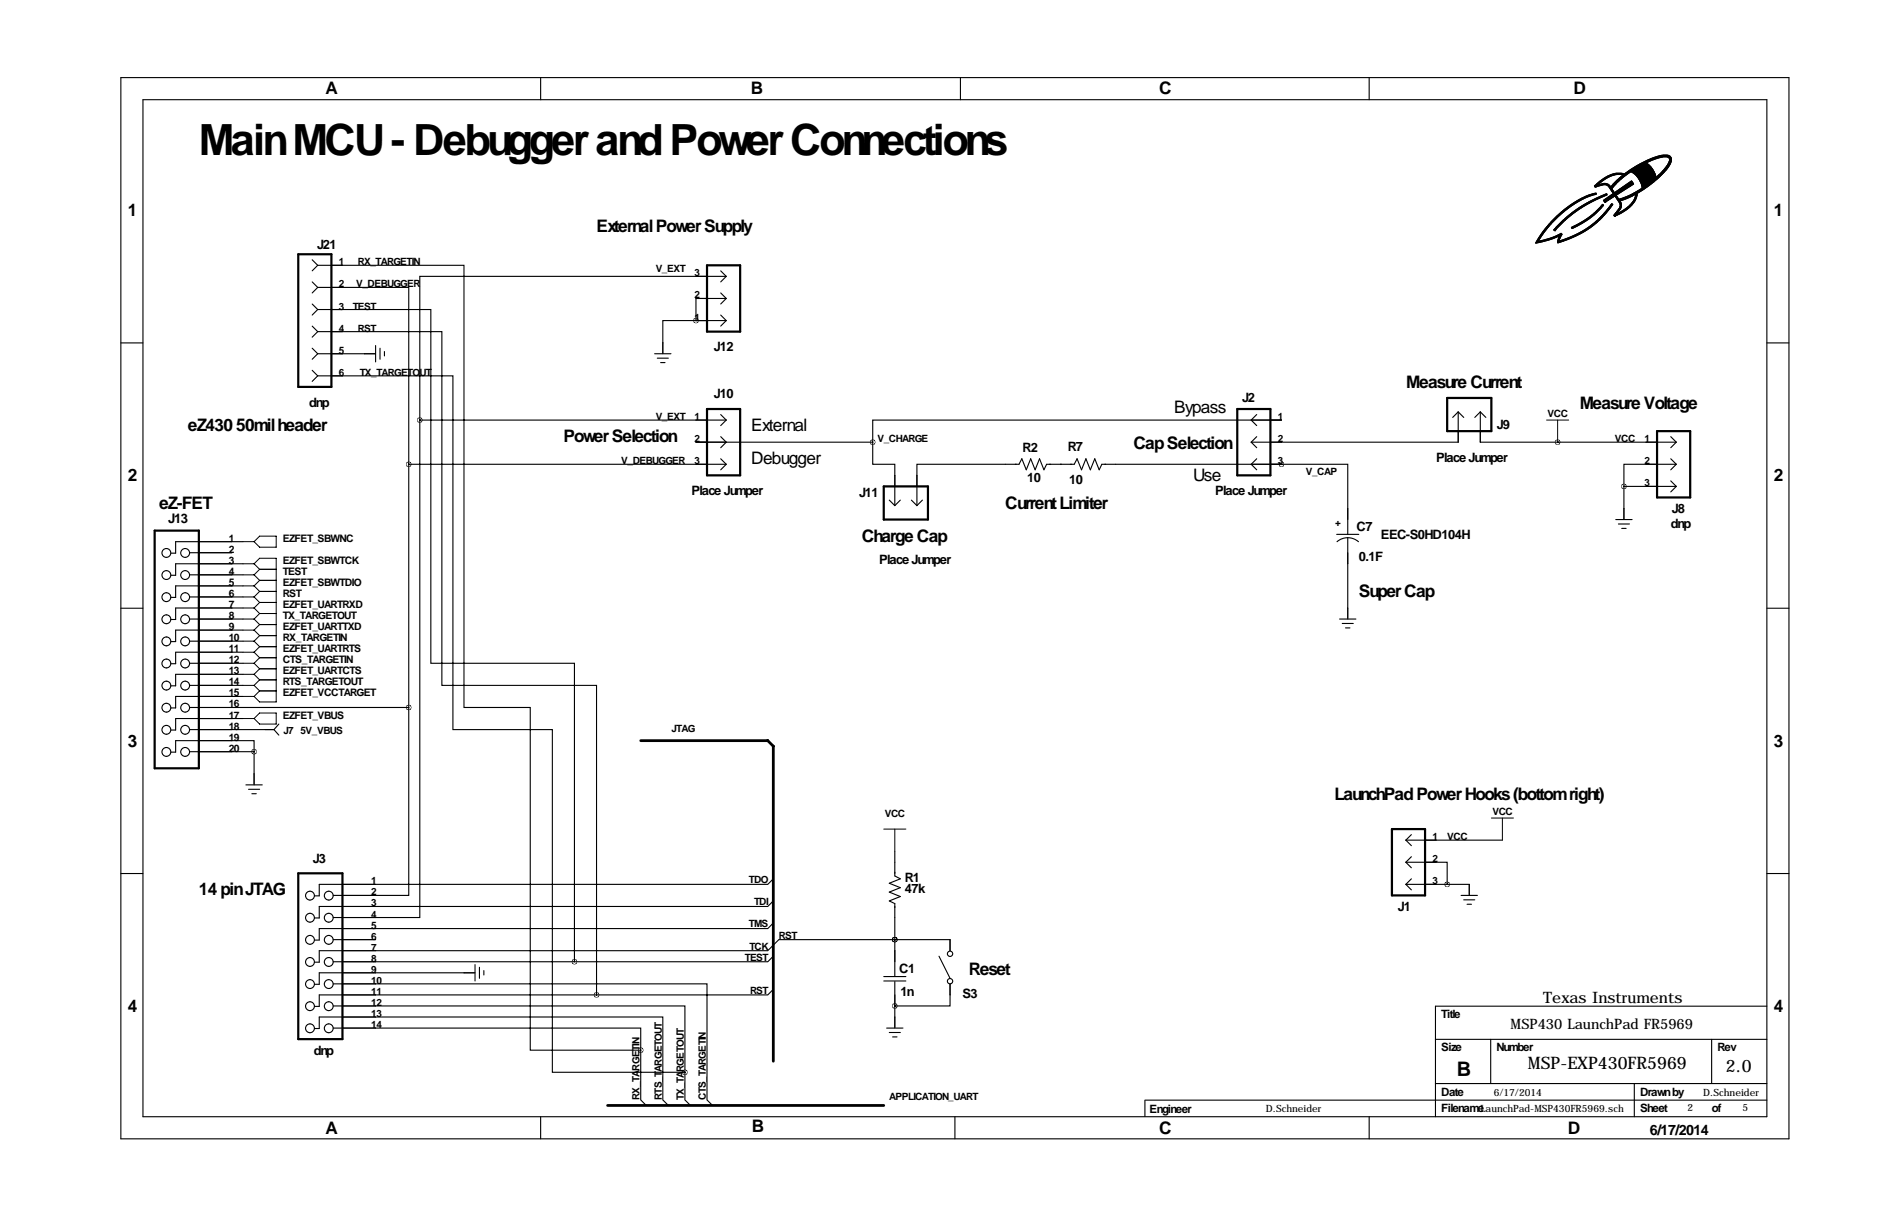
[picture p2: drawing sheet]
<svg xmlns="http://www.w3.org/2000/svg" width="432mm" height="279mm" viewBox="0 0 432 279" stroke-linecap="round" stroke-linejoin="round" font-family="sans-serif">
<g fill="none" stroke="#000" stroke-width=".25">
<path d="M27.8 17.8h383.5v243.9h-383.5zM124.3 17.8v5.1M220.8 17.8v5.1M314.8 17.8v5.1M32.9 22.9h373.3v233.7h-373.3zM71.8 59.7l1.3 1.3M27.8 78.8h5.1M71.8 74.9l1.3 1.3M71.8 64.8l1.3 1.2M71.8 69.8l1.3 1.3M73.1 66h20.9v40.7M73.1 71.1h26v81.3h33v68.6"/>
<path d="M73.1 76.2h28.5v81.3h35.6v71.1M73.1 61h33.6v101.6h15.2v78.7h25.4M73.1 76.2l-1.3 1.3M73.1 66l-1.3 1.3M73.1 61l-1.3 1.2M73.1 71.1l-1.3 1.3M86.4 79.4v3.8M160 73.7h.1M160 73.7h-7.6v7.4M160 73.7h7M165.7 62.2l1.3 1.3M165.7 72.4l1.3 1.3"/>
<path d="M165.7 67.3l1.3 1.3M167 63.5h-70.5v33M167 63.5l-1.3 1.3M167 73.7l-1.3 1.2M167 68.6h-7v5.1M167 68.6l-1.3 1.2M406.2 78.8h5.1M71.8 80l1.3 1.3M71.8 85.1l1.3 1.3M73.1 86.4h31v81.2h22.9v78.8h30.5M73.1 81.3l-1.3 1.2M73.1 81.3h13.1"/>
<path d="M73.1 86.4l-1.3 1.2M87.4 80v2.5M88.4 80.8v1M96.5 96.5v114.3h-19.9M96.5 96.5h70.5M150.5 81.3h3.8M151.1 82.3h2.6M151.9 83.3h1M165.7 95.2l1.3 1.3M167 96.5l-1.3 1.3M287.7 96.5h6.9h-93.9v5.1M287.7 96.5l1.3 1.3"/>
<path d="M289 95.2l-1.3 1.3M335.3 94.6v7h-47.6M335.3 94.6l1.2 1.3M335.3 94.6l-1.3 1.3M340.4 94.6v7h45M340.4 94.6l1.2 1.3M340.4 94.6l-1.3 1.3M94 106.7h73M94 106.7v55.9M160 101.6h40.7M165.7 105.4l1.3 1.3M165.7 100.3l1.3 1.3-1.3 1.3"/>
<path d="M167 106.7l-1.3 1.2M200.7 101.6v5.1h5v9.5M204.5 114.9l1.2 1.3M207 114.9l-1.3 1.3M209.5 114.9l1.3 1.3M212.1 114.9l-1.3 1.3M243.8 106.7h.1M287.7 101.6l1.3 1.3M289 105.4l-1.3 1.3 1.3 1.2M289 100.3l-1.3 1.3M294.6 106.7h.1M294.6 106.7h15.3v16.1"/>
<path d="M294.6 106.7h-41.3l-.6 1.2-1-2.5-1 2.5-1-2.5-1 2.5-1.1-2.5-.6 1.3h-6.4l-.6 1.2-1-2.5-1 2.5-1-2.5-1 2.5-1.1-2.5-.6 1.3h-23.5v9.5M358.1 101.6h.1M371.5 119.4h3.8M373.4 111.8h12M373.4 111.8v7.4M384.1 110.5l1.3 1.3M384.1 100.3l1.3 1.3M384.1 105.4l1.3 1.3M385.4 106.7h-12v5.1M385.4 111.8l-1.3 1.2M385.4 101.6l-1.3 1.3M385.4 106.7l-1.3 1.2"/>
<path d="M27.8 139.8h5.1M43.6 137.2h12.3M43.6 132.1h12.3M43.6 127h9.7M55.9 139.7h-15.5v2.6h-1.1M55.9 124.5h-15.5v2.6h-1.1M55.9 129.5h-15.5v2.7h-1.1M55.9 134.6h-15.5v2.7h-1.1M307.3 122.8h5.1M307.4 124.5a3.8 3.8 0 0 1 5 0M309.9 123.5v18.6M372.1 120.4h2.5"/>
<path d="M372.9 121.4h1M406.2 139.8h5.1M43.6 152.4h12.3M43.6 147.3h12.3M43.6 142.2h12.3M43.6 157.5h12.3M55.9 144.8h-15.5v2.6h-1.1M55.9 149.9h-15.5v2.6h-1.1M55.9 154.9h-15.5v2.7h-1.1M308 142.2h3.8M308.6 143.3h2.5M309.4 144.3h1"/>
<path d="M43.6 172.7h14.8M43.6 167.6h19.4M43.6 162.6h50.4M55.9 160h-15.5v2.7h-1.1M55.9 165.1h-15.5v2.6h-1.1M58.4 172.7v-2.5h-18v2.6h-1.1M58.4 172.7v7.5M63 167.6l1.1 1.3M64.1 166.4l-1.1 1.2M94 162.6v43.1h-17.4M56.5 180.3h3.8M57.1 181.4h2.6"/>
<path d="M57.9 182.4h1M205.7 195.6v5.7l1.3 .6-2.5 1 2.5 1.1-2.5 1 2.5 1-2.5 1 1.2 .6v16.8M323.2 198.1h9.5v5.1M323.2 193h22.2M323.2 193l1.3 1.3M323.2 198.1l1.3 1.3M324.5 191.8l-1.3 1.2M324.5 196.8l-1.3 1.3M27.8 200.7h5.1M76.6 215.9h9.8M177.8 201.9l-1.3 1.3h-103.1v2.6h-1.1M177.8 207l-1.3 1.3h-103.1v2.6h-1.1"/>
<path d="M177.8 212.1l-1.3 1.3h-103.1v2.6h-1.1M177.8 219.7l-1.3 1.3h-44.4M205.7 215.9h.1M205.7 215.9h-26.6l-2.6 2.5h-103.1v2.7h-1.1M205.7 215.9h12.7v2.5M215.9 219.7l2.5 5.1M323.2 203.2h14.6v2.4M323.2 203.2l1.3 1.3M324.5 201.9l-1.3 1.3M335.9 205.7h3.8M336.5 206.8h2.6M337.3 207.8h1"/>
<path d="M406.2 200.7h5.1M72.3 236.3h1.1v-2.6h79v19l1.3 1.3M76.6 236.2h70.7v5.1M76.6 231.1h80.9v15.3M76.6 226.1h86v26.6l1.2 1.3M76.6 221h55.5M109.1 223.5h-35.7v2.7h-1.1M109.2 221.6v3.8M110.2 222.2v2.6M111.3 223v1M137.2 228.6h-63.8v2.6h-1.1M177.8 227.3l-1.3 1.3h-39.3"/>
<path d="M203.2 224.4h5.1M203.2 225.4h5.1M203.9 236.2h3.7M204.5 237.2h2.5M205.2 238.3h1M205.7 231.1h.1M205.7 225.6v10.5M218.4 226.1v5h-12.7M330 238.8h76.2M342.7 238.8v10.2M393.5 238.8v10.2M406.2 231.2h-76.2v25.4"/>
<path d="M124.3 256.6v5.1M147.3 241.3v11.4l1.3 1.3M157.5 246.4v6.3l1.2 1.3M219.6 256.6v5.1M263.2 252.8h143M263.2 252.9v3.6M314.8 256.6v5.1M330 249h76.2M375.8 249v7.6"/>
<circle cx="38.3" cy="132.1" r="1.02"/>
<circle cx="38.3" cy="137.2" r="1.02"/>
<circle cx="38.3" cy="127.1" r="1.02"/>
<circle cx="42.6" cy="127.1" r="1.02"/>
<circle cx="42.6" cy="132.1" r="1.02"/>
<circle cx="42.6" cy="137.2" r="1.02"/>
<circle cx="38.3" cy="157.5" r="1.02"/>
<circle cx="38.3" cy="142.3" r="1.02"/>
<circle cx="38.3" cy="152.5" r="1.02"/>
<circle cx="38.3" cy="147.4" r="1.02"/>
<circle cx="42.6" cy="142.3" r="1.02"/>
<circle cx="42.6" cy="157.5" r="1.02"/>
<circle cx="42.6" cy="152.5" r="1.02"/>
<circle cx="42.6" cy="147.4" r="1.02"/>
<circle cx="38.3" cy="162.6" r="1.02"/>
<circle cx="38.3" cy="167.7" r="1.02"/>
<circle cx="38.3" cy="172.8" r="1.02"/>
<circle cx="42.6" cy="172.8" r="1.02"/>
<circle cx="42.6" cy="162.6" r="1.02"/>
<circle cx="42.6" cy="167.7" r="1.02"/>
<circle cx="71.3" cy="210.9" r="1.02"/>
<circle cx="71.3" cy="216" r="1.02"/>
<circle cx="71.3" cy="205.8" r="1.02"/>
<circle cx="75.6" cy="205.8" r="1.02"/>
<circle cx="75.6" cy="210.9" r="1.02"/>
<circle cx="75.6" cy="216" r="1.02"/>
<circle cx="218.4" cy="219.2" r=".61"/>
<circle cx="71.3" cy="226.1" r="1.02"/>
<circle cx="71.3" cy="236.3" r="1.02"/>
<circle cx="71.3" cy="221" r="1.02"/>
<circle cx="71.3" cy="231.2" r="1.02"/>
<circle cx="75.6" cy="226.1" r="1.02"/>
<circle cx="75.6" cy="236.3" r="1.02"/>
<circle cx="75.6" cy="221" r="1.02"/>
<circle cx="75.6" cy="231.2" r="1.02"/>
<circle cx="218.4" cy="225.5" r=".61"/>
</g>
<g fill="none" stroke="#000" stroke-width=".23">
<path d="M370.9 39.9h3.4M371.1 39.9h2.2M371.3 39.8h1.8M371.6 39.8h1.2M373.6 39.9h.8M373.6 39.8h.9M373.7 39.8h.8M373.8 39.7h.8M373.8 39.7h.9M373.9 39.6h.9M374.1 39.5h6.2M374.2 39.4h6.1"/>
<path d="M374.2 40h-3.6M374.3 39.4h6M374.3 39.3h5.9M374.4 39.3h5.8M374.5 39.2h5.7M374.6 39.1h5.5M374.8 39h5.3M374.9 39h5.1M374.9 39.5l-.9 .1M375 38.9h5M375 39.5l5.4 .1M375.1 38.8h4.8"/>
<path d="M375.2 38.8h4.7M375.3 39.6h5.1M375.3 38.7h4.6M375.4 39.7h5M375.4 38.6h4.4M375.5 39.8h5M375.5 38.6h4.3M375.6 39.8h4.9M375.6 38.5h4.1M375.7 39.9h4.8M375.7 38.5h4M375.8 40h4.8"/>
<path d="M375.8 38.4h3.8M375.9 38.3h3.7M376 38.3h3.5M376.2 38.2h3.2M376.2 38.1h3.2M376.3 38h3M376.4 38h2.9M376.5 37.9h2.7M376.6 37.9h2.6M376.7 37.8h2.4M376.9 37.7h2.1M377 37.7h1.9"/>
<path d="M377 37.6h1.9M377.1 37.6h1.7M377.2 37.5h1.5M377.3 37.5h1.3M377.4 37.4h1.1M377.7 37.3h1.2M377.9 37.2h1.1M378 37.2h1.1M378.1 37.1h1.1M378.2 37.1h1.1M378.3 37h1.1M378.4 37h1.1"/>
<path d="M378.7 36.8h1.2M378.8 37.3l-1.3 .1M378.8 36.8h1.2M378.9 36.7h1.3M379 36.7h1.3M379.1 36.6h1.3M379.2 36.6h1.4M379.6 36.4h1.5M379.7 36.4h1.5M379.8 36.9h-1.3M379.8 36.3h1.6M380 36.3h1.6"/>
<path d="M380.1 36.2h1.7M380.2 36.2h1.8M380.4 36.1h1.9M380.5 36.1h3.6M380.8 36h3.2M380.9 36.5h-1.5M381 35.9h3M381.2 35.9h2.8M381.4 35.8h2.5M381.5 35.8h2.3M381.7 39.9h.6M381.7 39.9h.7"/>
<path d="M381.8 39.8h.6M381.8 35.7h1.9M381.8 39.8h.7M381.9 39.7h.6M381.9 39.7h.7M382 39.6h.6M382 35.7h1.6M382 39.6h.7M382.1 39.5h.6M382.2 39.4h.6M382.2 39.3h.7M382.3 40h-.7"/>
<path d="M382.3 39.3h.6M382.3 39.2h.7M382.4 39.2h.6M382.5 39h.6M382.6 39h.6M382.6 38.9h.6M382.6 38.9h.7M382.7 38.8h.6M382.8 38.6h.7M382.9 38.6h.6M382.9 38.5h.6M383 38.5h.6"/>
<path d="M383 38.4h.6M383.1 38.3h.6M383.1 39.1h-.7M383.2 38.2h.6M383.2 38.1h.6M383.3 38h.5M383.3 37.9h.6M383.3 36.1h.9M383.4 37.9h.5M383.4 38.7h-.6M383.4 37.7h.6M383.5 37.7h.5"/>
<path d="M383.5 36.2h.7M383.5 37.6h.5M383.5 37.6h.6M383.6 37.5h.5M383.6 37.4h.5M383.6 36.2h.7M383.7 37.3h.5M383.7 36.3h.6M383.7 38.2l-.6 .1M383.7 37.2h.5M383.7 37.2h.6M383.7 37.1h.6"/>
<path d="M383.8 37.1h.5M383.8 37h.5M383.8 36.4h.5M383.8 36.9h.5M383.8 36.8h.5M383.8 36.7h.5M383.8 36.6h.5M383.8 36.5h.5M384 37.8h-.6M384.2 37.3l-.6 .1M353.1 55.9h.2M353.1 55.8h.4"/>
<path d="M353.1 55.8h.7M353.2 55.6h1.3M353.2 55.6h1.5M353.3 55.5h1.5M353.3 55.5h1.7M353.3 55.4h1.9M353.3 55.4h.4M353.4 55.2h.4M353.5 55.2h.4M353.5 55.1h.4M353.6 55h.4M353.6 54.9h.4"/>
<path d="M353.7 54.8h.4M353.7 54.7h.4M353.8 54.7h.4M353.8 54.6h.4M353.8 55.3h-.4M353.9 55.4h1.5M353.9 54.5h.4M354 54.4h.4M354 54.3h.4M354.1 54.8l-.5 .1M354.1 54.2h.4M354.1 54.1h.4"/>
<path d="M354.2 54.1h.4M354.2 54h.4M354.2 55.7h-1.1M354.3 53.9h.4M354.3 53.8h.4M354.3 53.8h.5M354.4 53.7h.4M354.4 53.6h.5M354.5 53.6h.4M354.5 55.2h1.5M354.6 53.4h.4M354.6 53.3h.5"/>
<path d="M354.7 53.3h.4M354.7 55.2h1.5M354.7 53.2h.5M354.8 53.2h.4M354.9 53h.4M354.9 55.1h1.4M354.9 53h.5M355 53.5h-.5M355 52.9h.4M355 52.8h.5M355.1 52.8h.4M355.1 55.1h1.4"/>
<path d="M355.1 52.7h.4M355.2 52.6h.5M355.3 55h1.3M355.3 53.1h-.5M355.3 52.5h.5M355.3 52.4h.5M355.4 52.4h.5M355.4 52.3h.5M355.5 55h1.3M355.5 52.2h.5M355.6 52.1h.5M355.7 54.9h1.2"/>
<path d="M355.7 52.6l-.6 .1M355.7 52.1h.4M355.7 52h.5M355.8 52h.4M355.8 55.3h-1.7M355.8 51.9h.5M356 51.7h.4M356 52.2l-.5 .1M356 51.7h.5M356.1 51.6h.4M356.1 51.6h.5M356.1 51.5h.5"/>
<path d="M356.2 51.5h.5M356.2 54.8h1.1M356.2 51.4h.5M356.3 51.4h.5M356.4 54.7h1M356.4 51.8h-.5M356.4 51.3h.4M356.4 51.2h.5M356.5 51.2h.4M356.5 54.7h1.1M356.5 51.1h.5M356.6 51.1h.4"/>
<path d="M356.6 51h.5M356.7 54.6h1M356.7 50.9h.5M356.8 50.8h.5M356.8 54.6h1M356.8 50.7h.5M356.9 50.7h.5M356.9 50.6h.5M357 54.5h.9M357 50.6h.5M357 50.5h.5M357.2 54.8l-1.3 .1"/>
<path d="M357.2 50.9l-.6 .1M357.2 50.4h.5M357.2 52.8h.5M357.2 50.3h.5M357.3 52.9h.3M357.3 52.7h.5M357.3 50.3h.5M357.3 54.4h.9M357.3 50.2h.5M357.4 53h.1M357.4 50.2h.5M357.4 52.6h.5"/>
<path d="M357.4 50.1h.5M357.5 53h.1M357.5 54.3h.8M357.5 52.5h.4M357.5 52.5h.5M357.6 54.3h1.4M357.6 52.4h.4M357.6 50h.5M357.6 52.4h.5M357.6 50.4l-.5 .1M357.6 49.9h.5M357.7 52.3h.4"/>
<path d="M357.7 49.9h.5M357.7 54.2h1.3M357.7 49.8h.5M357.8 52.2h.5M357.8 49.8h.5M357.8 54.2h1.2M357.8 52.1h.5M357.8 49.7h.5M357.9 52.6l-.6 .1M357.9 52.1h.5M357.9 49.7h.5M357.9 54.1h1.1"/>
<path d="M357.9 52h.5M358 52h.5M358 54.1h1.1M358 51.9h.5M358 50l-.5 .1M358 49.5h.6M358.1 51.9h.5M358.1 49.5h.5M358.1 55.8h.2M358.1 55.8h.3M358.1 55.6h.8M358.1 55.6h1"/>
<path d="M358.1 55.5h1.1M358.1 55.5h1.3M358.1 55.4h1.4M358.1 55.4h1.5M358.1 55.3h.4M358.1 54.4l-1 .1M358.1 54h1M358.1 49.4h.6M358.2 55.2h.3M358.2 55.1h.3M358.2 55h.4M358.2 54.9h.4"/>
<path d="M358.2 52.2l-.5 .1M358.2 51.7h.5M358.2 49.4h.5M358.3 54.8h.3M358.3 54.8h.4M358.3 51.7h.5M358.3 49.3h.5M358.3 54.7h.4M358.3 53.9h.9M358.3 51.6h.6M358.3 49.3h.6M358.4 54.6h.3"/>
<path d="M358.4 54.6h.4M358.4 54.5h.4M358.4 51.6h.5M358.4 49.2h.5M358.4 54.4h.5M358.4 53.8h.8M358.4 51.5h.6M358.5 54.4h.4M358.5 54.3h.4M358.5 51.5h.5M358.5 53.8h.7M358.5 51.4h.6"/>
<path d="M358.5 49.6h-.6M358.5 49.1h.6M358.6 49h.6M358.6 53.7h.5M358.7 51.8h-.6M358.7 51.3h.5M358.7 55.7h-.6M358.7 53.7h.4M358.7 51.2h.6M358.7 48.9h.6M358.8 53.6h.2M358.8 51.2h.5"/>
<path d="M358.8 48.9h.6M358.9 51.1h.5M358.9 48.8h.5M358.9 53.6h.1M359 55.2h1.1M359 51h.5M359 48.7h.6M359.1 55.2h1.1M359.1 49.1l-.7 .1M359.1 48.6h.6M359.1 50.9h.5M359.2 51.3l-.6 .1"/>
<path d="M359.2 50.8h.5M359.2 48.6h.5M359.2 55.1h1.1M359.2 50.7h.5M359.2 48.5h.6M359.3 50.7h.5M359.3 48.5h.5M359.3 50.6h.6M359.3 48.4h.6M359.4 55.1h1.1M359.4 50.6h.5M359.4 50.5h.6"/>
<path d="M359.4 48.4h.6M359.5 55h1.1M359.5 48.7l-.6 .1M359.6 50.9l-.6 .1M359.6 48.2h.6M359.6 50.4h.5M359.7 55h1M359.7 50.3h.5M359.7 50.3h.6M359.7 48.1h.6M359.8 50.2h.5M359.8 48.1h.6"/>
<path d="M359.8 54.9h1M359.8 50.2h.6M359.8 48h.6M359.9 50.1h.5M359.9 48h.6M359.9 55.3h-1.3M360.1 50.4l-.6 .1M360.1 50h.5M360.1 48.3h-.6M360.1 47.8h.6M360.1 49.9h.6M360.2 49.9h.5"/>
<path d="M360.2 47.8h.6M360.2 54.8h1M360.2 49.8h.6M360.2 47.7h.6M360.3 49.8h.5M360.3 47.7h.6M360.3 54.7h1M360.3 49.7h.6M360.4 47.6h.6M360.4 49.7h.6M360.4 47.5h.6M360.5 54.7h.9"/>
<path d="M360.5 47.5h.6M360.5 50l-.6 .1M360.6 54.6h1M360.6 49.5h.6M360.6 47.9h-.6M360.7 47.3h.6M360.7 54.6h1M360.7 49.4h.6M360.8 49.4h.5M360.8 47.3h.6M360.8 54.5h1M360.8 49.3h.6"/>
<path d="M360.8 47.2h.7M360.9 49.3h.6M360.9 47.2h.6M361 49.2h.5M361 47.1h.6M361 47.1h.7M361.1 54.8l-1.2 .1M361.1 49.6h-.6M361.1 49.1h.6M361.1 47h.7M361.2 54.4h1M361.2 49h.6"/>
<path d="M361.2 47.4h-.6M361.3 49h.6M361.3 54.3h1M361.3 52.4h.5M361.3 52.3h.6M361.3 48.9h.6M361.3 46.9h.7M361.4 52.5h.2M361.4 52.4h.3M361.4 52.2h.9M361.4 48.9h.7M361.4 54.3h1"/>
<path d="M361.4 52.5h.1M361.4 46.8h.7M361.5 52.1h.9M361.5 48.8h.6M361.5 46.8h.7M361.6 54.2h.9M361.6 52.1h.9M361.6 46.7h.7M361.6 46.7h.8M361.7 54.2h.9M361.7 52h.9M361.7 49.1l-.7 .1"/>
<path d="M361.7 48.7h.6M361.7 48.6h.7M361.7 46.6h.7M361.8 54.1h.9M361.8 52h.9M361.8 48.6h.7M361.9 54.1h.9M361.9 51.9h.9M361.9 48.5h.6M361.9 48.5h.7M361.9 46.9l-.7 .1M361.9 46.5h.8"/>
<path d="M362 54.4l-1 .1M362 51.9h.8M362.1 48.4h.6M362.1 46.4h.7M362.2 52.2l-.9 .1M362.2 46.4h.7M362.2 46.3h.7M362.3 53.9h.8M362.3 48.7l-.8 .1M362.3 51.7h.8M362.3 48.2h.7M362.3 46.3h.7"/>
<path d="M362.4 53.8h.8M362.4 48.2h.6M362.4 46.2h.7M362.5 53.8h.8M362.5 51.7h.7M362.5 48.1h.6M362.5 46.2h.7M362.5 51.6h.8M362.6 53.7h.8M362.6 48.1h.6M362.6 51.6h.8M362.6 48h.7"/>
<path d="M362.6 46.5l-.8 .1M362.7 53.7h.8M362.7 48h.6M362.7 51.5h.8M362.7 46h.8M362.8 53.6h.8M362.8 51.5h.8M362.8 46h.8M362.9 53.6h.8M362.9 48.3h-.7M362.9 51.4h.8M362.9 47.8h.7"/>
<path d="M362.9 45.9h.8M363 53.9l-1 .1M363 47.8h.7M363 51.8h-.9M363 45.9h.8M363.1 47.7h.6M363.1 45.8h.8M363.1 47.7h.7M363.2 53.4h.7M363.2 51.3h.7M363.2 45.8h.8M363.2 47.6h.7"/>
<path d="M363.3 53.4h.7M363.3 51.2h.7M363.3 47.5h.7M363.3 53.3h.8M363.4 51.2h.7M363.4 47.5h.7M363.4 46.1h-.8M363.4 53.3h.8M363.5 51.1h.7M363.5 45.6h.8M363.5 53.2h.8M363.5 47.9h-.7"/>
<path d="M363.6 45.6h.8M363.6 53.2h.8M363.6 51h.7M363.6 47.3h.7M363.6 45.5h.9M363.7 47.3h.7M363.7 45.5h.9M363.8 47.2h.7M363.8 53.5h-.8M363.8 51.3l-.8 .1M363.9 53h.7M363.9 50.9h.7"/>
<path d="M363.9 47.2h.7M363.9 45.4h.8M363.9 47.1h.7M364 53h.7M364 50.8h.6M364 45.4h.8M364 50.7h.7M364 47.1h.7M364.1 52.9h.7M364.1 45.3h.9M364.1 50.7h.7M364.1 47h.7"/>
<path d="M364.2 45.7h-.9M364.2 52.8h.7M364.2 50.6h.7M364.2 47.4h-.7M364.3 50.6h.6M364.3 52.8h.7M364.4 52.7h.7M364.4 50.5h.6M364.4 46.9h.7M364.4 45.2h1M364.4 46.8h.8M364.5 50.9l-.8 .1"/>
<path d="M364.5 45.1h1M364.5 53.1h-.8M364.5 46.8h.8M364.6 50.4h.7M364.6 45.1h1.1M364.6 52.6h.7M364.6 46.7h.8M364.7 50.3h.7M364.7 52.5h.7M364.7 46.7h.8M364.7 45h1.1M364.8 52.5h.7"/>
<path d="M364.8 46.6h.8M364.8 50.2h.7M364.8 45h1.2M364.9 52.4h.7M364.9 50.2h.7M365 50.1h.6M365 46.9l-.8 .1M365 44.9h1.1M365 52.3h.7M365.1 46.5h.8M365.1 44.9h1.2M365.2 50.4l-.8 .1"/>
<path d="M365.2 50h.6M365.2 46.4h.8M365.3 52.6l-.8 .1M365.3 52.2h.6M365.3 49.9h.6M365.3 46.4h.8M365.3 45.2l-1.1 .1M365.3 52.1h.7M365.4 49.9h.6M365.4 46.3h.8M365.4 52.1h.6M365.4 49.8h.6"/>
<path d="M365.5 52h.6M365.5 46.3h.8M365.5 49.8h.6M365.5 44.7h1.4M365.6 52h.6M365.6 49.7h.5M365.6 46.2h.8M365.6 51.9h.6M365.6 49.7h.6M365.7 51.9h.6M365.7 46.2h.8M365.7 44.7h1.3"/>
<path d="M365.8 50l-.8 .1M365.8 46.5l-.9 .1M365.8 52.2l-.7 .1M365.8 49.5h.6M365.9 51.7h.6M365.9 49.5h.6M365.9 44.6h1.1M365.9 49.4h.6M366 51.7h.6M366 46h.8M366 51.6h.6M366 49.4h.6"/>
<path d="M366 44.6h1M366.1 51.6h.6M366.1 49.3h.5M366.1 46h.8M366.1 49.3h.6M366.2 51.5h.5M366.2 45.9h.8M366.2 44.5h.8M366.2 51.5h.6M366.2 49.2h.5M366.3 51.4h.6M366.3 45.9h.8"/>
<path d="M366.3 49.6h-.6M366.4 49.1h.5M366.4 45.8h.8M366.4 44.4h.6M366.4 51.8h-.6M366.4 49h.6M366.5 51.3h.5M366.5 49h.5M366.5 45.8h.8M366.5 51.2h.6M366.5 48.9h.6M366.6 51.2h.6"/>
<path d="M366.6 44.4h.4M366.6 42.7h1.2M366.6 51.1h.6M366.6 48.9h.5M366.6 42.8h.8M366.6 42.8h1M366.6 42.7h1.4M366.7 48.8h.5M366.7 46.1h-.9M366.7 42.9h.4M366.7 42.9h.6M366.7 51.1h.6"/>
<path d="M366.7 44.8h-1.4M366.7 43h.2M366.8 43h.1M366.8 51h.5M366.8 45.6h.9M366.8 42.5h1.8M366.8 48.7h.5M366.9 49.1l-.6 .1M366.9 48.6h.5M366.9 45.6h.9M366.9 42.5h3.1M366.9 50.9h.6"/>
<path d="M366.9 42.4h3M367 51.3l-.7 .1M367 50.8h.5M367 48.5h.5M367 45.5h.9M367 42.4h.5M367 50.7h.6M367 42.3h.6M367.1 48.4h.5M367.1 45.5h.9M367.1 42.3h.5M367.1 50.7h.6"/>
<path d="M367.2 50.6h.5M367.2 50.6h.6M367.2 45.4h.9M367.2 42.1h.6M367.3 50.5h.5M367.3 48.7l-.6 .1M367.3 48.2h.5M367.3 42.1h.5M367.3 45.4h.9M367.4 48.1h.5M367.4 42h.5M367.4 50.9l-.6 .1"/>
<path d="M367.4 50.4h.6M367.4 45.3h1M367.4 42h.6M367.5 50.3h.5M367.5 48h.5M367.5 41.9h.5M367.5 50.3h.6M367.5 45.7h-.9M367.5 41.9h.6M367.6 50.2h.5M367.6 41.8h.6M367.6 50.2h.6"/>
<path d="M367.7 50.1h.5M367.7 47.8h.5M367.7 42.4h2.1M367.7 48.3h-.5M367.7 42.2h-.6M367.8 47.7h.4M367.8 45.2h.9M367.8 41.7h.6M367.8 50h.6M367.8 47.7h.5M367.8 41.6h.7M367.9 49.9h.6"/>
<path d="M367.9 47.6h.5M367.9 45.1h.9M367.9 42.3h1.9M367.9 41.6h.7M367.9 50.4l-.6 .1M367.9 47.5h.5M368 49.8h.5M368 47.5h.5M368 45.1h1M368 41.5h.6M368 49.8h.6M368 41.5h.7"/>
<path d="M368.1 49.7h.5M368.1 47.3h.5M368.1 45h1M368.1 42.3h1.6M368.1 49.7h.6M368.1 47.9h-.5M368.1 41.4h.7M368.2 47.2h.5M368.2 45h1M368.3 49.5h.5M368.3 47.1h.4M368.3 42.2h1.2"/>
<path d="M368.3 41.7l-.6 .1M368.4 50l-.7 .1M368.4 49.5h.5M368.4 47h.2M368.4 44.9h.9M368.4 41.2h.6M368.4 49.4h.5M368.4 42.6h-1.7M368.4 41.2h.7M368.5 49.4h.5M368.5 44.9h.9M368.5 49.3h.5"/>
<path d="M368.5 41.1h.7M368.6 49.3h.5M368.6 47.4h-.6M368.6 41.1h.6M368.6 49.2h.5M368.6 45.2l-1.1 .1M368.6 44.8h.9M368.6 41h.7M368.7 46h1.1M368.7 46h1.2M368.7 41h.7M368.8 49.6h-.6"/>
<path d="M368.8 49.1h.4M368.8 49h.5M368.8 46.2h.8M368.8 42.1h.3M368.8 40.9h.7M368.8 46.3h.6M368.8 46.2h.7M368.8 45.9h1.2M368.9 48.9h.5M368.9 46.3h.4M368.9 45.9h1.1M368.9 44.7h.6"/>
<path d="M368.9 46.4h.3M368.9 46.4h.4M368.9 41.3l-.7 .1M369 48.8h.4M369 46.5h.1M369 45.8h1.1M369 44.7h.5M369 45.8h1.2M369 40.8h.8M369.1 48.7h.5M369.1 44.6h.4M369.1 48.6h.5"/>
<path d="M369.1 40.7h.8M369.2 49.1l-.5 .1M369.2 48.6h.4M369.2 40.7h.8M369.2 48.5h.5M369.2 45.6h1.2M369.2 44.6h.3M369.3 48.5h.4M369.3 42.5h.7M369.3 40.6h.8M369.3 48.4h.5M369.3 45.6h1.2"/>
<path d="M369.3 44.5h.1M369.4 48.4h.4M369.4 45.5h1.2M369.4 40.6h.8M369.4 42.6h.7M369.5 48.2h.4M369.5 45.5h1.2M369.5 40.5h.8M369.5 48.7l-.5 .1M369.5 48.2h.5M369.5 45.4h1.2M369.5 40.5h.9"/>
<path d="M369.6 48.1h.4M369.6 48h.5M369.6 45.4h1.2M369.6 42.7h.6M369.7 48h.4M369.7 45.3h1.2M369.7 42.7h.5M369.7 40.8l-.8 .1M369.7 46.1h-1M369.8 47.8h.4M369.8 42.8h.4M369.8 47.8h.5"/>
<path d="M369.8 40.3h1M369.9 48.3h-.5M369.9 47.7h.4M369.9 45.2h1.2M369.9 42.9h.4M369.9 47.7h.5M369.9 43h1M369.9 42.9h1.1M370 47.6h.4M370 47.5h.4M370 45.1h1.2M370 40.3h1"/>
<path d="M370 47.5h.5M370 45.1h1.8M370 43.1h.8M370.1 47.4h.4M370.1 43.2h.6M370.1 43.2h.7M370.1 40.2h1.1M370.1 47.3h.5M370.1 45h1.6M370.1 43.3h.6M370.2 47.3h.4M370.2 45h1.5"/>
<path d="M370.2 43.4h.4M370.2 43.3h.5M370.2 40.2h1.2M370.2 47.9h-.5M370.2 47.2h.4M370.3 47.2h.4M370.3 47.1h.4M370.3 44.9h1.4M370.3 43.5h.4M370.3 47.1h.5M370.3 43.6h.4M370.3 40.1h1.5"/>
<path d="M370.4 47h.4M370.4 45.7h-1.3M370.4 43.7h.4M370.4 43.6h.4M370.4 42.9h.6M370.4 42.8h.7M370.4 40.1h3.7M370.5 46.9h.2M370.5 43.8h.4M370.5 42.8h.6M370.5 46.8h.2M370.5 46.8h.1"/>
<path d="M370.5 44.7h1.4M370.5 43.9h.5M370.5 42.7h.6M370.6 44h.4M370.6 42.7h.6M370.6 44.7h1.4M370.7 44.6h1.4M370.7 44.1h.4M370.7 42.5h.6M370.7 40.4h-1.1M370.7 44.2h.4M370.7 42.5h.7"/>
<path d="M370.8 44.6h1.3M370.8 44.3h1.7M370.8 44.2h1.8M370.8 42.4h.6M370.8 44.5h1.4M370.8 44.3h1.6M370.8 42.4h.7M370.8 42.3h.8M370.9 44.4h1.4M370.9 43l-.9 .1M370.9 42.3h.7M371 49.5h.8"/>
<path d="M371 49.4h.9M371 42.1h.7M371.1 49.6h.5M371.1 49.5h.6M371.1 49.4h.9M371.1 45.2l-1.4 .1M371.1 42.1h.7M371.1 49.3h1M371.1 42h.7M371.2 49.7h.1M371.2 49.3h1M371.2 49.2h1.1"/>
<path d="M371.2 42h.7M371.2 41.9h.7M371.3 44.2h1.4M371.3 42.6h-.7M371.3 41.9h.7M371.3 49.1h1.3M371.3 45.1h.5M371.3 44.1h1.5M371.3 41.8h.8M371.4 49h1.3M371.4 49h.5M371.4 45.2h.5"/>
<path d="M371.4 45.2h.4M371.4 48.9h.5M371.4 44.1h1.4M371.5 48.9h.5M371.5 45.4h.5M371.5 45.3h.4M371.5 44h1.4M371.5 41.7h.7M371.6 48.8h.4M371.6 45.4h.4M371.6 41.6h.7M371.6 48.8h.5"/>
<path d="M371.6 45.5h.5M371.6 45.5h.4M371.6 44h1.4M371.7 48.7h.4M371.7 45.6h.4M371.7 42.2h-.8M371.7 41.5h.7M371.7 48.6h.5M371.7 45.7h.5M371.8 48.6h.4M371.8 41.4h.7M371.8 48.5h.4"/>
<path d="M371.8 48.5h.5M371.8 45.8h1.8M371.8 45.8h1.9M371.8 44.8h-1.4M371.8 43.8h1.4M371.9 48.4h.4M371.9 45.9h1.6M371.9 43.8h1.4M371.9 48.4h.5M371.9 46h1.3M371.9 45.9h1.4M371.9 41.2h.8"/>
<path d="M372 46h1M372 43.7h1.4M372 41.2h.7M372 49h.8M372 48.2h.5M372 43.7h1.5M372.1 48.2h.4M372.1 46.2h.4M372.1 41.1h.7M372.1 48.9h.8M372.1 48.1h.4M372.1 48.1h.5"/>
<path d="M372.1 46.3h.5M372.1 43.6h1.4M372.2 48h.4M372.2 46.3h.4M372.2 43.6h1.4M372.2 41.7l-.8 .1M372.2 41h.7M372.2 48.9h.8M372.2 46.4h.5M372.2 46.4h.4M372.3 47.9h.4M372.3 46.5h.4"/>
<path d="M372.3 40.9h.7M372.3 48.8h.8M372.3 47.8h.4M372.4 47.8h.3M372.4 47.7h.3M372.4 46.7h.4M372.4 46.6h.3M372.4 43.4h1.5M372.4 48.3h-.4M372.4 47.7h.4M372.4 47.6h.4M372.4 47.5h.4"/>
<path d="M372.4 46.8h.4M372.4 40.8h.8M372.5 47.5h.3M372.5 47.4h.3M372.5 47.3h.3M372.5 46.9h.3M372.5 46.8h.3M372.5 43.4h1.4M372.5 49.1l-1.3 .1M372.5 47.2h.3M372.5 47.1h.3M372.5 47h.3"/>
<path d="M372.5 43.3h1.5M372.5 40.7h.8M372.6 48.7h.7M372.6 41.3l-.8 .1M372.6 40.7h.7M372.6 45.6h1.5M372.6 43.3h1.5M372.6 40.6h.8M372.7 48.6h.7M372.7 43.2h1.5M372.7 40.6h.7M372.7 40.1h1.3"/>
<path d="M372.7 40.5h.8M372.8 48.6h.7M372.8 43.2h1.5M372.8 45.6h1.4M372.8 43.1h1.5M372.8 40.5h.8M372.9 48.5h.6M372.9 46.1h-.9M372.9 48.5h.7M373 45.5h1.3M373 40.3h.8M373 40.2h1"/>
<path d="M373 48.4h.7M373 43h1.6M373.1 48.4h.7M373.1 45.5h1.4M373.1 42.9h1.5M373.1 40.8l-.8 .1M373.1 40.2h.8M373.2 43.9h-1.5M373.2 42.9h1.6M373.2 48.7l-.8 .1M373.3 45.4h1.3M373.3 42.8h1.6"/>
<path d="M373.3 48.2h.7M373.4 48.2h.7M373.4 45.4h1.3M373.4 42.7h1.6M373.5 48.1h.6M373.5 42.7h1.6M373.5 45.3h1.3M373.6 48.1h.6M373.6 48h.6M373.7 42.5h1.6M373.7 40.4h-.8M373.7 48h.6"/>
<path d="M373.8 43.5h-1.5M373.8 42.5h1.6M373.8 42.4h1.7M373.9 48.3h-.7M373.9 47.8h.6M373.9 45.2h1.3M373.9 42.4h1.7M374 47.8h.6M374 45.7h-1.7M374 42.3h1.6M374 47.7h.6M374 45.1h1.3"/>
<path d="M374.1 42.3h1.5M374.1 47.7h.6M374.1 42.2h1.5M374.2 47.6h.6M374.2 45.1h1.2M374.2 47.5h.6M374.3 47.5h.6M374.3 45h1.1M374.3 42.1h1.2M374.4 45h1.1M374.4 47.9h-.6M374.4 42h1.1"/>
<path d="M374.5 47.3h.5M374.5 44.9h1.1M374.5 43l-1.6 .1M374.5 42h.9M374.5 47.3h.6M374.6 47.2h.5M374.6 41.9h.8M374.6 47.2h.6M374.6 44.9h1.1M374.7 47.1h.5M374.8 47.1h.5M374.8 41.8h.5"/>
<path d="M374.8 47h.5M374.9 47h.5M375 47.4h-.7M375 46.9h.4M375 44.7h1.4M375 41.7h.2M375 46.8h.5M375 41.6h.2M375.1 46.8h.4M375.1 45.2l-1.4 .1M375.1 44.7h1.3M375.1 46.7h.5"/>
<path d="M375.1 41.6h.1M375.2 46.6h.4M375.2 44.6h1.2M375.2 42.6h-1.6M375.3 44.6h1.1M375.3 46.5h.4M375.3 46.4h.5M375.4 46.4h.4M375.4 44.5h1.1M375.4 46.3h.4M375.5 46.3h.4M375.5 46.2h.4"/>
<path d="M375.5 44.4h1M375.6 46.1h.4M375.6 46h.4M375.7 45.9h.4M375.7 46.5l-.5 .1M375.7 45.8h.4M375.7 44.3h1M375.8 45.8h.3M375.8 45.7h.4M375.8 45.6h.4M375.8 44.2h1M375.9 45.5h.3"/>
<path d="M375.9 45.5h.4M375.9 45.4h.4M375.9 45.3h.4M375.9 44.8h-1.1M375.9 44.2h1M375.9 40.1h4.7M376 45.2h.3M376 40.1h4.6M376 45.1h.4M376 45h.4M376 44.1h1M376 40.2h4.6"/>
<path d="M376.1 45h.3M376.1 44.9h.3M376.1 44.8h.3M376.1 44.1h.9M376.1 40.2h4.5M376.1 40.3h4.6M376.2 44h.9M376.2 40.3h4.5M376.2 40.4h4.5M376.3 44h.9M376.3 40.5h4.4M376.4 40.6h4.3"/>
<path d="M376.5 40.7h5M376.5 40.7h5.1M376.5 43.8h.9M376.5 40.8h5M376.6 40.8h4.8M376.6 44.3l-1 .1M376.6 43.8h.9M376.7 43.7h.9M376.7 41h4.5M376.7 40.9h4.6M376.8 43.7h.9M376.8 41.1h4.3"/>
<path d="M376.8 41.2h4.1M376.8 41.2h4.2M376.9 43.6h.9M376.9 41.3h3.9M376.9 43.6h1M376.9 41.4h3.8M377 41.5h3.6M377 41.5h3.7M377 41.6h3.5M377 41.6h3.6M377.1 41.7h3.3M377.1 41.8h3.2"/>
<path d="M377.2 43.4h.9M377.2 41.9h2.9M377.2 41.9h3M377.2 42h2.8M377.2 42h2.9M377.3 43.4h.9M377.3 42.1h2.6M377.3 43.3h.9M377.3 42.3h2.4M377.4 43.9h-1M377.4 42.5h2M377.4 42.4h2.1"/>
<path d="M377.4 42.4h2.2M377.4 42.3h2.2M377.4 43.3h.9M377.5 43.2h.9M377.5 42.8h1.5M377.5 42.7h1.6M377.5 42.7h1.7M377.5 43.2h1M377.5 43.1h1M377.5 43h1.3M377.5 42.9h1.3M377.5 42.9h1.4"/>
<path d="M378 43.5h-1M378.7 43l-1.2 .1M379.3 42.6h-1.9M379.8 42.2h-2.5M380.9 40.6h.7M380.9 40.6h.8M381 40.5h.7M381.1 40.5h.7M381.2 40.3h.7M381.3 40.3h.7M381.3 40.2h.7M381.4 40.2h.7"/>
<path d="M381.4 40.1h.7M381.5 40.1h.7M381.9 40.4h-.8M152.4 78.7v2.6M83.8 81.3h2.6M355.6 96.5h5.1M358.1 96.5v5.1M373.4 116.8v2.6M45.7 124.5h7.6M45.7 127h7.6M45.7 129.5h7.6M45.7 132.1h7.6"/>
<path d="M45.7 134.6h7.6M45.7 137.2h7.6M45.7 139.7h7.6M55.9 124.5h2.5M55.9 129.5h2.5M55.9 132.1h2.5M55.9 134.6h2.5M55.9 137.2h2.5M55.9 139.7h2.5M58.4 129.5l1.3 1.3M58.4 124.5l1.3-1.3h3.8v2.5h-3.8zM58.4 129.5l1.3-1.2h3.8v33h-3.8l-1.3-1.3"/>
<path d="M58.4 132.1l1.3 1.2M58.4 134.6l1.3 1.3M58.4 137.2l1.3 1.2M58.4 139.7l1.3 1.3M59.7 130.8h3.8M59.7 133.3h3.8M59.7 130.8l-1.3 1.3M59.7 135.9h3.8M59.7 133.3l-1.3 1.3M59.7 138.4h3.8M59.7 135.9l-1.3 1.3M59.7 138.4l-1.3 1.3"/>
<path d="M309.9 139.7v2.5M45.7 142.2h7.6M45.7 144.8h7.6M45.7 147.3h7.6M45.7 149.9h7.6M45.7 152.4h7.6M45.7 154.9h7.6M45.7 157.5h7.6M55.9 142.2h2.5M55.9 144.8h2.5M55.9 147.3h2.5M55.9 149.9h2.5"/>
<path d="M55.9 152.4h2.5M55.9 154.9h2.5M55.9 157.5h2.5M58.4 142.2l1.3 1.3M58.4 144.8l1.3 1.2M58.4 147.3l1.3 1.3M58.4 149.9l1.3 1.2M58.4 152.4l1.3 1.3M58.4 154.9l1.3 1.3M58.4 157.5l1.3 1.3M59.7 141h3.8M59.7 143.5h3.8"/>
<path d="M59.7 141l-1.3 1.2M59.7 146h3.8M59.7 143.5l-1.3 1.3M59.7 148.6h3.8M59.7 146l-1.3 1.3M59.7 151.1h3.8M59.7 148.6l-1.3 1.3M59.7 153.7h3.8M59.7 151.1l-1.3 1.3M59.7 156.2h3.8M59.7 153.7l-1.3 1.2M59.7 158.8h3.8"/>
<path d="M59.7 156.2l-1.3 1.3M59.7 158.8l-1.3 1.2M45.7 160h7.6M45.7 162.6h7.6M45.7 165.1h7.6M45.7 167.6h7.6M45.7 170.2h7.6M45.7 172.7h7.6M55.9 160h2.5M55.9 165.1h2.5M58.4 177.8v2.5M59.7 163.8h3.8v2.6h-3.8l-1.3-1.3z"/>
<path d="M61 167.6h2M203.2 190.5h5.1M205.7 190.5v5.1M342.9 188h5.1M345.4 188v5M78.7 203.2h7.7M78.7 205.7h7.7M78.7 208.3h7.7M78.7 210.8h7.7M78.7 213.4h7.7M78.7 215.9h7.7M78.7 218.4h7.7"/>
<path d="M337.8 203.2v2.5M78.7 221h7.7M78.7 223.5h7.7M78.7 226.1h7.7M78.7 228.6h7.7M78.7 231.1h7.7M78.7 233.7h7.7M78.7 236.2h7.7M106.7 223.5h2.5M205.7 233.7v2.5"/>
</g>
<path d="M68.6 58.4h7.6v30.5h-7.6zM162.6 61h7.6v15.2h-7.6zM162.6 94h7.6v15.2h-7.6zM284.5 94h7.6v15.2h-7.6zM332.7 91.4h10.2v7.7h-10.2zM381 99.1h7.6v15.2h-7.6zM203.2 111.8h10.2v7.6h-10.2zM35.6 121.9h10.1v54.6h-10.1zM320 190.5h7.7v15.2h-7.7zM68.6 200.7h10.1v38.1h-10.1z" fill="none" stroke="#000" stroke-width=".51"/>
<path d="M294.6 106.7a.05 .05 0 0 0 .1 0 .05 .05 0 0 0-.1 0zM96.5 96.5a.05 .05 0 0 0 .1 0 .05 .05 0 0 0-.1 0zM205.7 215.9a.05 .05 0 0 0 .1 0 .05 .05 0 0 0-.1 0zM205.7 231.1a.05 .05 0 0 0 .1 0 .05 .05 0 0 0-.1 0zM160 73.7a.05 .05 0 0 0 .1 0 .05 .05 0 0 0-.1 0zM157.4 246.4a.05 .05 0 0 0 .1 0 .05 .05 0 0 0-.1 0zM147.3 241.3a.05 .05 0 0 0 .1 0 .05 .05 0 0 0-.1 0zM137.1 228.6a.05 .05 0 0 0 .1 0 .05 .05 0 0 0-.1 0zM132 221a.05 .05 0 0 0 .1 0 .05 .05 0 0 0-.1 0zM205.7 215.9a.05 .05 0 0 0 .1 0 .05 .05 0 0 0-.1 0zM332.7 203.2a.05 .05 0 0 0 .1 0 .05 .05 0 0 0-.1 0zM358.1 101.6a.05 .05 0 0 0 .1 0 .05 .05 0 0 0-.1 0zM373.3 111.8a.05 .05 0 0 0 .1 0 .05 .05 0 0 0-.1 0zM200.6 101.6a.05 .05 0 0 0 .1 0 .05 .05 0 0 0-.1 0zM93.9 106.7a.05 .05 0 0 0 .1 0 .05 .05 0 0 0-.1 0zM58.4 172.7a.05 .05 0 0 0 .1 0 .05 .05 0 0 0-.1 0zM93.9 162.6a.05 .05 0 0 0 .1 0 .05 .05 0 0 0-.1 0z" fill="#000" stroke="#000" stroke-width="1.1"/>
<path d="M147.3 170.2h29.2l1.3 1.2v72.4M139.7 254h63.5" fill="none" stroke="#000" stroke-width=".63"/>
<text font-size="9.9" x="45.7" y="35.6">Main MCU - Debugger and Power Connections</text>
<text font-size="4.6" x="335" y="247.3">B</text>
<g font-size="4">
<text x="74.9" y="21.7">A</text>
<text x="172.6" y="21.7">B</text>
<text x="266.5" y="21.7">C</text>
<text x="361.8" y="21.7">D</text>
<text x="29.4" y="49.6">1</text>
<text x="137.2" y="53.3">External Power Supply</text>
<text x="407.8" y="49.6">1</text>
<text x="323.3" y="89.2">Measure Current</text>
<text x="270" y="95">Bypass</text>
<text x="363.2" y="94">Measure Voltage</text>
<text x="43.2" y="99.1">eZ430 50mil header</text>
<text x="129.5" y="101.6">Power Selection</text>
<text x="172.7" y="99.1">External</text>
<text x="172.7" y="106.7">Debugger</text>
<text x="260.6" y="103.1">Cap Selection</text>
<text x="29.4" y="110.6">2</text>
<text x="274.3" y="110.5">Use</text>
<text x="407.8" y="110.6">2</text>
<text x="36.6" y="116.8">eZ-FET</text>
<text x="231.1" y="116.8">Current Limiter</text>
<text x="198.1" y="124.5">Charge Cap</text>
<text x="312.4" y="137.2">Super Cap</text>
<text x="29.4" y="171.6">3</text>
<text x="407.8" y="171.6">3</text>
<text x="306.8" y="183.9">LaunchPad Power Hooks (bottom right)</text>
<text x="45.7" y="205.7">14 pin JTAG</text>
<text x="222.8" y="224">Reset</text>
<text x="29.4" y="232.5">4</text>
<text x="407.8" y="232.5">4</text>
<text x="351.3" y="245.7">MSP-EXP430FR5969</text>
<text x="396.8" y="246.2">2.0</text>
<text x="74.9" y="260.5">A</text>
<text x="172.8" y="260.1">B</text>
<text x="266.5" y="260.5">C</text>
<text x="360.5" y="260.5">D</text>
</g>
<text font-size="3.6" x="354.8" y="230.4">Texas Instruments</text>
<g font-size="3.3">
<text x="347.3" y="236.4">MSP430 LaunchPad FR5969</text>
<text x="379.4" y="260.7">6/17/2014</text>
</g>
<g font-size="3">
<text x="72.9" y="57.2">J21</text>
<text x="164.2" y="80.7">J12</text>
<text x="71.1" y="93.4">dnp</text>
<text x="164.2" y="91.4">J10</text>
<text x="285.6" y="92.5">J2</text>
<text x="344.2" y="98.6">J9</text>
<text x="235.1" y="103.8">R2</text>
<text x="245.5" y="103.6">R7</text>
<text x="330.2" y="106.1">Place Jumper</text>
<text x="159" y="113.7">Place Jumper</text>
<text x="236.2" y="110.7">10</text>
<text x="245.9" y="111.2">10</text>
<text x="279.4" y="113.7">Place Jumper</text>
<text x="197.5" y="114.2">J11</text>
<text x="384.4" y="117.9">J8</text>
<text x="38.6" y="120.1">J13</text>
<text x="311.9" y="121.9">C7</text>
<text x="317.5" y="123.9">EEC-S0HD104H</text>
<text x="384.2" y="121.4">dnp</text>
<text x="202.1" y="129.5">Place Jumper</text>
<text x="312.4" y="129">0.1F</text>
<text x="72" y="198.4">J3</text>
<text x="208" y="202.7">R1</text>
<text x="208" y="205.2">47k</text>
<text x="321.4" y="209.3">J1</text>
<text x="206.8" y="223.5">C1</text>
<text x="207" y="228.9">1n</text>
<text x="221.3" y="229.3">S3</text>
<text x="72.1" y="242.5">dnp</text>
</g>
<g font-size="2.6">
<text x="331.4" y="233.9">Title</text>
<text x="331.4" y="241.6">Size</text>
<text x="344.1" y="241.6">Number</text>
<text x="394.9" y="241.6">Rev</text>
<text x="331.4" y="251.7">Date</text>
<text x="377.1" y="251.7">Drawn by</text>
<text x="264.3" y="255.7">Engineer</text>
<text x="331.4" y="255.5">Filename</text>
<text x="377.1" y="255.5">Sheet</text>
<text x="393.6" y="255.5">of</text>
</g>
<g font-size="2.4">
<text x="52.6" y="124.5">1</text>
<text x="65" y="124.5">EZFET_SBWNC</text>
<text x="52.6" y="127">2</text>
<text x="52.6" y="129.5">3</text>
<text x="65" y="129.5">EZFET_SBWTCK</text>
<text x="52.6" y="132.1">4</text>
<text x="52.6" y="134.6">5</text>
<text x="52.6" y="137.2">6</text>
<text x="65" y="132.1">TEST</text>
<text x="65" y="134.6">EZFET_SBWTDIO</text>
<text x="65" y="137.2">RST</text>
<text x="52.6" y="139.7">7</text>
<text x="52.6" y="142.2">8</text>
<text x="65" y="139.7">EZFET_UARTRXD</text>
<text x="65" y="142.2">TX_TARGETOUT</text>
<text x="52.6" y="144.8">9</text>
<text x="52.6" y="147.3">10</text>
<text x="52.6" y="149.9">11</text>
<text x="65" y="144.8">EZFET_UARTTXD</text>
<text x="65" y="147.3">RX_TARGETIN</text>
<text x="65" y="149.9">EZFET_UARTRTS</text>
<text x="52.6" y="152.4">12</text>
<text x="52.6" y="154.9">13</text>
<text x="65" y="152.4">CTS_TARGETIN</text>
<text x="65" y="154.9">EZFET_UARTCTS</text>
<text x="52.6" y="157.5">14</text>
<text x="52.6" y="160">15</text>
<text x="65" y="157.5">RTS_TARGETOUT</text>
<text x="65" y="160">EZFET_VCCTARGET</text>
<text x="52.6" y="162.6">16</text>
<text x="52.6" y="165.1">17</text>
<text x="52.6" y="167.6">18</text>
<text x="65" y="165.1">EZFET_VBUS</text>
<text x="52.6" y="170.2">19</text>
<text x="52.6" y="172.7">20</text>
</g>
<g font-size="2.3">
<text x="77.9" y="61">1</text>
<text x="82.3" y="61">RX_TARGETIN</text>
<text x="150.8" y="62.5">V_EXT</text>
<text x="159.7" y="63.5">3</text>
<text x="77.9" y="66">2</text>
<text x="77.9" y="71.1">3</text>
<text x="81.1" y="71.1">TEST</text>
<text x="81.9" y="66">V_DEBUGGER</text>
<text x="159.7" y="68.6">2</text>
<text x="77.9" y="76.2">4</text>
<text x="82.3" y="76.2">RST</text>
<text x="159.7" y="73.7">1</text>
<text x="77.9" y="81.3">5</text>
<text x="77.9" y="86.4">6</text>
<text x="82.7" y="86.4">TX_TARGETOUT</text>
<text x="355.8" y="95.8">VCC</text>
<text x="150.8" y="96.5">V_EXT</text>
<text x="159.7" y="96.5">1</text>
<text x="159.7" y="101.6">2</text>
<text x="201.8" y="101.6">V_CHARGE</text>
<text x="293.8" y="96.5">1</text>
<text x="293.8" y="101.6">2</text>
<text x="371.3" y="101.6">VCC</text>
<text x="378.1" y="101.6">1</text>
<text x="142.9" y="106.7">V_DEBUGGER</text>
<text x="159.7" y="106.7">3</text>
<text x="293.8" y="106.7">3</text>
<text x="378.1" y="106.7">2</text>
<text x="300.2" y="109.2">V_CAP</text>
<text x="378.1" y="111.8">3</text>
<text x="307" y="120.9">+</text>
<text x="65.2" y="168.7">J7</text>
<text x="69.1" y="168.7">5V_VBUS</text>
<text x="154.4" y="168.1">JTAG</text>
<text x="203.4" y="187.7">VCC</text>
<text x="343.1" y="187.2">VCC</text>
<text x="329.3" y="193">1</text>
<text x="332.7" y="193">VCC</text>
<text x="85.3" y="203.2">1</text>
<text x="172.2" y="202.9">TDO</text>
<text x="329.3" y="198.1">2</text>
<text x="329.3" y="203.2">3</text>
<text x="85.3" y="205.7">2</text>
<text x="85.3" y="208.3">3</text>
<text x="173.4" y="208">TDI</text>
<text x="85.3" y="210.8">4</text>
<text x="85.3" y="213.4">5</text>
<text x="85.3" y="215.9">6</text>
<text x="172.2" y="213.1">TMS</text>
<text x="179.1" y="215.6">RST</text>
<text x="85.3" y="218.4">7</text>
<text x="85.3" y="221">8</text>
<text x="171.3" y="220.7">TEST</text>
<text x="172.3" y="218.2">TCK</text>
<text x="85.3" y="223.5">9</text>
<text x="85.3" y="226.1">10</text>
<text x="85.3" y="228.6">11</text>
<text x="85.3" y="231.1">12</text>
<text x="85.3" y="233.7">13</text>
<text x="172.4" y="228.3">RST</text>
<text x="85.3" y="236.2">14</text>
<text x="343.5" y="251.8">6/17/2014</text>
<text x="391.6" y="251.8">D.Schneider</text>
<text x="147.1" y="252.7" transform="rotate(-90 147.1 252.7)">RX_TARGETIN</text>
<text x="152.1" y="252.7" transform="rotate(-90 152.1 252.7)">RTS_TARGETOUT</text>
<text x="157.2" y="252.7" transform="rotate(-90 157.2 252.7)">TX_TARGETOUT</text>
<text x="162.3" y="252.7" transform="rotate(-90 162.3 252.7)">CTS_TARGETIN</text>
<text x="204.5" y="252.7">APPLICATION_UART</text>
<text x="291" y="255.6">D.Schneider</text>
<text x="340.4" y="255.6">LaunchPad-MSP430FR5969.sch</text>
<text x="388" y="255.3">2</text>
<text x="400.7" y="255.3">5</text>
</g>
</svg>
